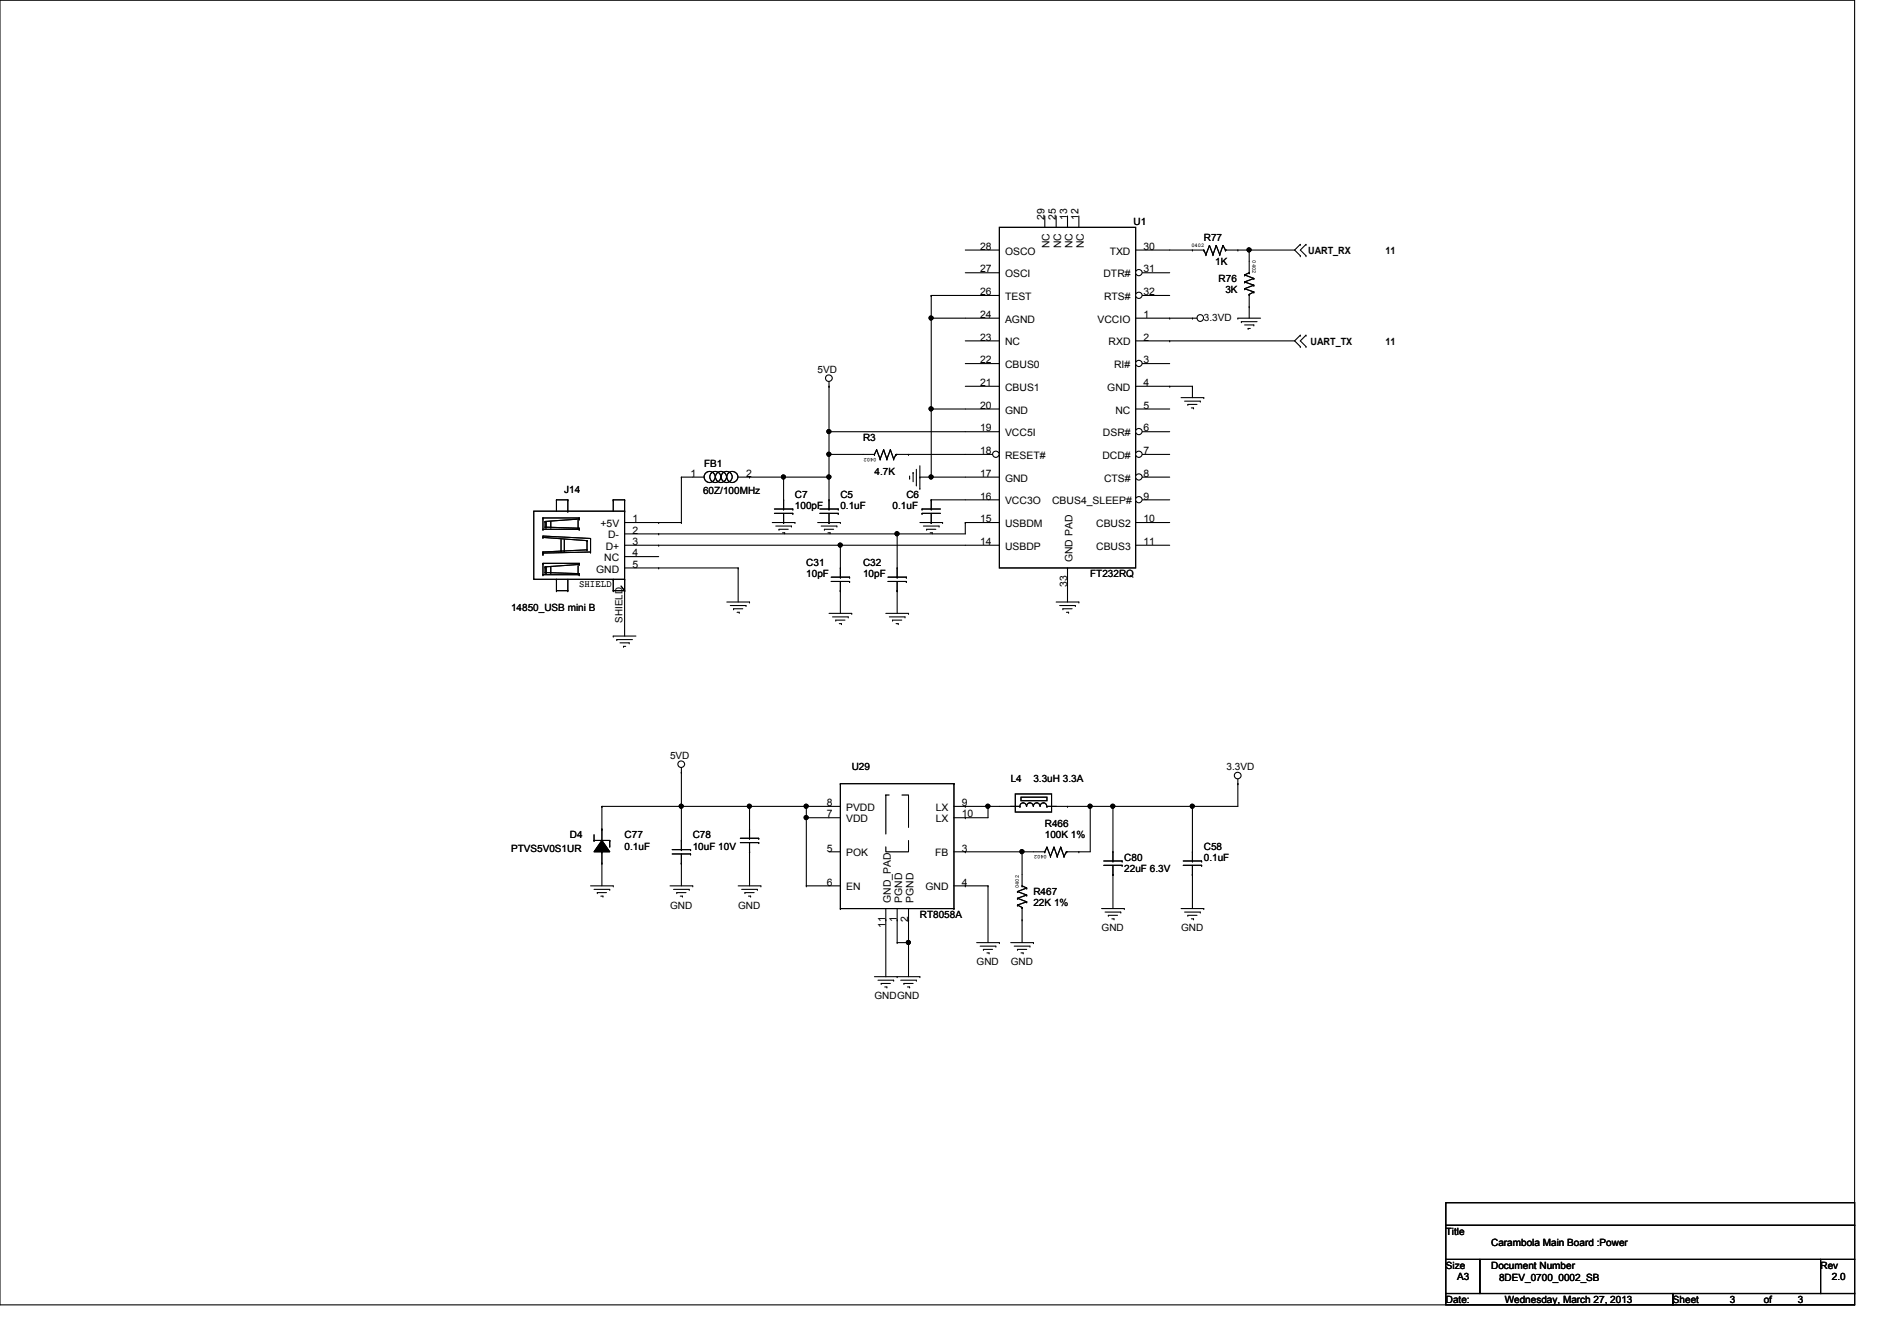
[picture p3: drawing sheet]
<svg xmlns="http://www.w3.org/2000/svg" width="297mm" height="210mm" viewBox="0 0 297 210" stroke-linecap="round" stroke-linejoin="round" font-family="sans-serif">
<g fill="none" stroke="#000" stroke-width=".17">
<path d="M0 0h290.4v204.3h-290.4zM156.5 35.6h21.3v53.3h-21.3zM177.8 39.2h10.7M186.7 39.2h.1M188.5 39.2h.1M188.5 39.2l.3 .7M188.8 39.9h.1M189.4 38.4h.1M189.4 38.4l.5 1.5M189.4 38.4l-.6 1.5M189.9 39.9h.1M190.4 38.4h.1"/>
<path d="M190.4 38.4l.6 1.5M190.4 38.4l-.5 1.5M191 39.9h.1M191.5 38.4h.1M191.5 38.4l.4 .8M191.5 38.4l-.5 1.5M191.9 39.2h.1M191.9 39.2h10.8M193.8 39.2h.1M195.6 39.2h.1M195.6 39.2v3.5M202.7 39.2l.9 .8"/>
<path d="M203.6 38.3h.1M203.6 38.3l-.9 .9M204.5 38.3h.1M204.5 38.3l-.9 .9 .9 .8M129.8 59.8v19.9M145.8 46.3h.1M145.8 49.8h.1M145.8 49.8h5.3M145.8 46.3v28.4M145.8 46.3h5.3M183.1 49.8h.1M183.1 53.4h.1"/>
<path d="M183.1 49.8h4.3M183.1 53.4h19.6M186.7 49.8h.1M193.8 49.8h.1M193.8 49.8h3.6M194.4 50.4h.1M194.4 50.4h2.4M194.9 45.2h.1M194.9 44.2h.1M194.9 43.1h.1M194.9 50.9h1.4M194.9 45.2l1.4 .5"/>
<path d="M194.9 44.2l1.4 .5M194.9 43.1l1.4 .5M195.4 51.4h.1M195.4 51.4h.3M195.6 48h.1M195.6 42.7h.1M195.6 46.1h.1M195.6 46.1v3.7M195.6 42.7l-.7 .4M196.3 50.9h.1M196.3 45.7h.1M196.3 44.7h.1"/>
<path d="M196.3 43.6h.1M196.3 45.7l-.7 .4M196.3 44.7l-1.4 .5M196.3 43.6l-1.4 .6M202.7 53.4l.9 .9M203.6 40h.1M203.6 54.3h.1M203.6 52.5h.1M203.6 52.5l-.9 .9M204.5 40h.1M204.5 52.5h.1M204.5 54.3h.1"/>
<path d="M204.5 52.5l-.9 .9 .9 .9M87.1 78.3h.1M87.1 78.3h1.8M87.1 78.3v1.8M88.9 78.3h.1M88.9 78.3v1.8M96 78.3h.1M96 78.3h1.8M96 78.3v1.8M97.8 78.3h.1M97.8 78.3v1.8M106.7 74.7h.1"/>
<path d="M106.7 74.7v7.1M106.7 74.7h1.8M117.3 74.7h.1M117.3 74.7h12.5M121.2 79.7h2.9M122.7 74.7h.1M122.7 79.7h.1M122.7 78.3h.1M122.7 74.7v5M124.1 79.7h.1M128.4 79.7h2.8M129.8 71.2h.1"/>
<path d="M129.8 74.7h.1M129.8 67.6h.1M129.8 60.5h.1M129.8 79.7h.1M129.8 78.3h.1M129.8 71.2h7.1M129.8 67.6h21.3M131.2 79.7h.1M136.9 71.2h.1M137.2 70.4h.1M137.2 70.4l.6 1.5M137.2 70.4l-.3 .8"/>
<path d="M137.8 71.9h.1M138.3 70.4h.1M138.3 70.4l.6 1.5M138.3 70.4l-.5 1.5M138.9 71.9h.1M139.4 70.4h.1M139.4 70.4l.5 1.5M139.4 70.4l-.5 1.5M139.9 71.9h.1M140.3 71.2h.1M140.3 71.2h10.8M140.3 71.2l-.4 .7"/>
<path d="M142.2 71.2h.1M142.4 74.9h.1M142.4 74.5v.4M143 74h.1M143 74v1.4M143.5 75.9h.1M143.5 73.5v2.4M144 74.7h.1M144 76.5h.1M144 74.7h7.1M144 72.9v3.6M145.8 78.3h.1"/>
<path d="M145.8 74.7h.1M145.8 64.1h.1M145.8 78.3h5.3M145.8 64.1h5.3M183.1 60.5h.1M183.1 60.5h3.6M184.9 62.3h3.6M185.5 62.8h2.4M186 63.3h.1M186 63.3h1.4M186.5 63.9h.4M186.7 60.5h.1"/>
<path d="M186.7 60.5v1.8M186.9 63.9h.1M187.9 62.8h.1M188.5 62.3h.1M83.6 80.1h14.2v10.6h-14.2zM85 82.9h.1M85 81.1h.1M85 88.2h.1M85 90h.1M85 86.6h.1M85 84.2h.1M85 86.4h.1"/>
<path d="M85 86.8h.1M85 82.9h5.7M85 81.1v1.8M85 84.2v-.3l7.5 .4M85 86.4v.4M85 88.2v1.8M85 81.1h5.7M85 88.2h5.7M85 90h5.7M85 84.2l6.9 .5M85.3 82.5h.1M85.3 81.7h.1"/>
<path d="M85.3 88.8h.1M85.3 89.7h.1M85.3 81.7v.8M85.3 88.8v.9M85.3 82.5l5.4 .2M85.3 89.7l5.4 .1M85.5 82.5h.1M85.5 89.7h.1M85.5 81.7v.8M85.5 88.8v.9M86.2 82.5h.1M86.2 89.7h.1"/>
<path d="M86.2 81.7v.8M86.2 88.8v.9M87.1 92.5h.1M87.1 90.7h.1M87.1 90.7v1.8M87.1 92.5h1.8M87.8 86.3h.1M87.8 84.5v1.8M88.3 86.3h.1M88.3 84.5v1.8M88.9 80.1h.1M88.9 92.5h.1"/>
<path d="M88.9 90.7v1.8M90.5 82.7h.1M90.5 89.8h.1M90.5 81.5v1.2M90.5 88.6v1.2M90.7 82.7h.1M90.7 82.9h.1M90.7 81.1h.1M90.7 81.3h.1M90.7 88.2h.1M90.7 88.4h.1M90.7 89.8h.1"/>
<path d="M90.7 90h.1M90.7 81.1v.2M90.7 82.7v.2M90.7 88.2v.2M90.7 89.8v.2M90.7 81.3l-5.4 .4M90.7 88.4l-5.4 .4M91.9 84.7h.1M91.9 86.1h.1M91.9 84.7v1.4M91.9 86.1l-6.9 .3M92.5 84.3h.1"/>
<path d="M92.5 86.4h.1M92.5 84.3v2.1M92.5 86.4l-7.5 .2M96 99.6h.1M96 90.7h.1M96 92.5h.1M96 99.6h3.6M96 90.7v1.8M96 92.5h1.8M97.2 91.8l.6 .7M97.8 90.7h.1M97.8 80.1h.1"/>
<path d="M97.8 92.5h.1M97.8 85.4h53.3M97.8 88.9h17.8M97.8 90.7v8.9M97.8 81.8h8.9M97.8 87.2h5.3M103.1 88.9h.1M103.1 81.8h.1M103.1 85.4h.1M103.1 83.6h.1M106.7 81.8h.1M113.8 94.3h3.5"/>
<path d="M114.3 94.8h2.5M114.9 95.3h.1M114.9 95.3h1.4M115.4 95.9h.3M115.6 88.9h.1M115.6 88.9v5.4M115.7 95.9h.1M116.8 94.8h.1M117.3 94.3h.1M120.9 81.8h3.6M121.2 80.4h2.9M121.5 82.4h2.4"/>
<path d="M122 82.9h.1M122 82.9h1.4M122.5 83.4h.4M122.7 81.8h.1M122.7 80.4v1.4M122.9 83.4h.1M123.9 82.4h.1M124.1 80.4h.1M124.5 81.8h.1M128 81.8h3.6M128.4 80.4h2.8M128.6 82.4h2.4"/>
<path d="M129.1 82.9h.1M129.1 82.9h1.4M129.6 83.4h.4M129.8 81.8h.1M129.8 80.4v1.4M129.8 96.1h3.5M130 83.4h.1M130.1 90.4h2.9M130.1 91.1h2.9M130.3 96.6h2.5M130.9 97.1h.1M130.9 97.1h1.4"/>
<path d="M131 82.4h.1M131.2 80.4h.1M131.4 97.7h.3M131.6 85.4h.1M131.6 92.5h.1M131.6 81.8h.1M131.6 90.4h.1M131.6 88.9h.1M131.6 85.4v5M131.6 91.1v5M131.7 97.7h.1M132.8 96.6h.1"/>
<path d="M133 90.4h.1M133 91.1h.1M133.3 96.1h.1M138.7 96.1h3.5M139 90.4h2.9M139 91.1h2.9M139.2 96.6h2.5M139.7 97.1h.1M139.7 97.1h1.5M140.3 97.7h.3M140.5 83.6h.1M140.5 92.5h.1"/>
<path d="M140.5 90.4h.1M140.5 88.9h.1M140.5 83.6v6.8M140.5 91.1v5M140.6 97.7h.1M141.7 96.6h.1M141.9 90.4h.1M141.9 91.1h.1M142.2 96.1h.1M144 81.8h3.6M144.6 82.4h2.4M145.1 82.9h.1"/>
<path d="M145.1 82.9h1.4M145.6 83.4h.4M146 83.4h.1M147 82.4h.1M147.6 81.8h.1M151.1 81.8h.1M151.1 81.8v1.8h-53.3M165.4 94.3h3.5M165.9 94.8h2.5M166.4 95.3h.1M166.4 95.3h1.5M167 95.9h.3"/>
<path d="M167.3 95.9h.1M168.4 94.8h.1M168.9 94.3h.1M96.6 100.2h.1M96.6 100.2h2.4M97.1 100.7h1.4M97.6 101.2h.1M97.6 101.2h.4M98.5 100.7h.1M92.5 138.7h3.5M93 139.3h2.5M93.5 139.8h.1"/>
<path d="M93.5 139.8h1.5M94.2 135.2h.1M94.2 126.3h.1M94.2 126.3v3.5M94.2 135.2v3.5M94.2 126.3h37.4M95.5 139.3h.1M96 138.7h.1M104.9 138.7h3.6M105.2 133.1h2.9M105.2 133.7h2.9M105.5 139.3h2.4"/>
<path d="M106 139.8h.1M106 139.8h1.4M106.7 120.9h.1M106.7 135.2h.1M106.7 126.3h.1M106.7 133.1h.1M106.7 131.6h.1M106.7 120.2v12.9M106.7 133.7v5M107.9 139.3h.1M108.1 133.1h.1M108.1 133.7h.1"/>
<path d="M108.5 138.7h.1M115.6 138.7h3.5M115.9 131.3h2.9M115.9 132h2.9M116.1 139.3h2.5M116.6 139.8h.1M116.6 139.8h1.5M117.3 126.3h.1M117.3 133.4h.1M117.3 131.3h.1M117.3 129.8h.1M117.3 126.3v5"/>
<path d="M117.3 132v6.7M118.6 139.3h.1M118.8 131.3h.1M118.8 132h.1M119.1 138.7h.1M126.2 128.1h.1M126.2 138.7h.1M126.2 126.3h.1M126.2 128.1h5.4M126.2 138.7h5.4M126.2 126.3v12.4M129.8 133.4h1.8"/>
<path d="M131.6 122.7h.1M131.6 122.7v19.6M131.6 122.7h17.8M149.4 122.7h.1M149.4 126.3h10.3M149.4 133.4h14.2M149.4 138.7h5.3M149.4 122.7v19.6M151.1 133.4h.1M151.1 138.7h.1M151.1 126.3h.1M151.1 128.1h.1"/>
<path d="M154.7 138.7h.1M154.7 126.3h.1M154.7 126.3v1.8h-5.3M154.7 138.7v8.9M159 124.3h5.6v2.9h-5.6zM159.3 139.6h.1M159.3 139.6l1.4 .6M159.7 126.3h.1M159.9 124.8h4v.6h-4zM160 133.4h.1M160 138.7h.1M160 133.4v5.3"/>
<path d="M160 138.7l.7 .4M160.7 126.2a.51 .51 0 0 0-.5-.5 .51 .51 0 0 0-.5 .6M160.7 139.1h.1M160.7 139.1l-1.4 .5M161.8 126.2a.51 .51 0 0 0-.6-.5 .51 .51 0 0 0-.5 .6M162.8 126.2a.51 .51 0 0 0-.5-.5 .51 .51 0 0 0-.5 .6M163.6 133.4h.1M163.9 126.2a.51 .51 0 0 0-.6-.5 .51 .51 0 0 0-.4 .6M163.9 126.3h.1M163.9 132.7h.1M163.9 132.7l.6 1.4M163.9 132.7l-.3 .7"/>
<path d="M164.5 134.1h.1M165 132.7h.1M165 132.7l.5 1.4M165 132.7l-.5 1.4M165.5 134.1h.1M166.1 132.7h.1M166.1 132.7l.5 1.4M166.1 132.7l-.6 1.4M166.6 134.1h.1M167 133.4h.1M167 133.4l-.4 .7M167.1 126.3h.1"/>
<path d="M168.9 133.4h.1M170.7 126.3h.1M170.7 126.3v7.1h-3.7M172.8 134.8h2.9M172.8 135.5h2.9M174.2 126.3h.1M174.2 136.9h.1M174.2 134.8h.1M174.2 133.4h.1M174.2 126.3v8.5M174.2 135.5v6.8M175.7 134.8h.1"/>
<path d="M175.7 135.5h.1M185.3 134.8h2.8M185.3 135.5h2.8M186.7 136.9h.1M186.7 126.3h.1M186.7 134.8h.1M186.7 133.4h.1M186.7 126.3v8.5M186.7 135.5v6.8M188.1 134.8h.1M188.1 135.5h.1M193.8 122.7h.1"/>
<path d="M193.8 122v4.3h-29.9M94.1 140.3h.3M94.4 140.3h.1M106.5 140.3h.3M106.8 140.3h.1M117.2 140.3h.3M117.5 140.3h.1M131.6 142.3h.1M131.6 142.3h17.8M136.9 153h7.1M137.5 153.5h2.4M138 154h.1"/>
<path d="M138 154h1.4M138.5 154.6h.4M138.7 144.1h.1M138.7 142.3v10.7M138.9 154.6h.1M139.9 153.5h.1M140.5 144.1h.1M140.5 147.6h.1M140.5 153h.1M140.5 142.3v5.3M140.5 147.6h1.7M141 153.5h2.5"/>
<path d="M141.5 154h.1M141.5 154h1.5M142.1 154.6h.3M142.2 144.1h.1M142.2 147.6h.1M142.2 142.3v10.7M142.4 154.6h.1M143.5 153.5h.1M144 153h.1M149.4 142.3h.1M152.9 147.6h3.6M153.5 148.2h2.4"/>
<path d="M154 148.7h.1M154 148.7h1.4M154.5 149.2h.4M154.9 149.2h.1M155.9 148.2h.1M156.5 147.6h.1M158.2 147.6h3.6M158.8 148.2h2.4M159.3 148.7h.1M159.3 141.7h.1M159.3 140.7h.1M159.3 148.7h1.4"/>
<path d="M159.3 141.7l.7 .4M159.3 140.7l1.4 .5M159.9 149.2h.3M160 144.1h.1M160 142.1h.1M160 142.1v5.5M160.2 149.2h.1M160.7 141.2h.1M160.7 140.2h.1M160.7 141.2l-1.4 .5M160.7 140.2l-1.4 .5M161.2 148.2h.1"/>
<path d="M161.8 147.6h.1M172.5 142.3h3.5M173 142.8h2.5M173.5 143.3h.1M173.5 143.3h1.5M174.1 143.9h.3M174.4 143.9h.1M175.5 142.8h.1M176 142.3h.1M184.9 142.3h3.6M185.5 142.8h2.4M186 143.3h.1"/>
<path d="M186 143.3h1.4M186.5 143.9h.4M186.9 143.9h.1M187.9 142.8h.1M188.5 142.3h.1M226.4 188.3h64v3.6h-64zM226.4 191.9h64v5.3h-64zM226.4 197.2h5.3v5.4h-5.3zM231.7 197.2h53.3v5.4h-53.3zM285 197.2h5.4v5.4h-5.4zM226.4 202.6h35.5v1.7h-35.5zM261.9 202.6h28.5v1.7h-28.5z"/>
<circle cx="195.6" cy="39.1" r=".32"/>
<circle cx="129.8" cy="59.2" r=".52"/>
<circle cx="145.8" cy="49.8" r=".32"/>
<circle cx="187.9" cy="49.8" r=".52"/>
<circle cx="122.7" cy="74.7" r=".32"/>
<circle cx="129.8" cy="71.1" r=".32"/>
<circle cx="129.8" cy="74.7" r=".32"/>
<circle cx="129.8" cy="67.6" r=".32"/>
<circle cx="145.8" cy="64" r=".32"/>
<circle cx="145.8" cy="74.7" r=".32"/>
<circle cx="131.5" cy="85.4" r=".32"/>
<circle cx="140.4" cy="83.6" r=".32"/>
<circle cx="106.7" cy="119.7" r=".52"/>
<circle cx="106.7" cy="126.3" r=".32"/>
<circle cx="117.3" cy="126.3" r=".32"/>
<circle cx="126.2" cy="126.3" r=".32"/>
<circle cx="126.2" cy="128" r=".32"/>
<circle cx="154.7" cy="126.3" r=".32"/>
<circle cx="160" cy="133.4" r=".32"/>
<circle cx="170.7" cy="126.3" r=".32"/>
<circle cx="174.2" cy="126.3" r=".32"/>
<circle cx="186.7" cy="126.3" r=".32"/>
<circle cx="193.8" cy="121.4" r=".52"/>
<circle cx="142.2" cy="147.6" r=".32"/>
</g>
<g fill="#000">
<circle cx="195.6" cy="39.1" r=".32"/>
<circle cx="145.8" cy="49.8" r=".32"/>
<circle cx="122.7" cy="74.7" r=".32"/>
<circle cx="129.8" cy="71.1" r=".32"/>
<circle cx="129.8" cy="74.7" r=".32"/>
<circle cx="129.8" cy="67.6" r=".32"/>
<circle cx="145.8" cy="64" r=".32"/>
<circle cx="145.8" cy="74.7" r=".32"/>
<circle cx="131.5" cy="85.4" r=".32"/>
<circle cx="140.4" cy="83.6" r=".32"/>
<circle cx="106.7" cy="126.3" r=".32"/>
<circle cx="117.3" cy="126.3" r=".32"/>
<circle cx="126.2" cy="126.3" r=".32"/>
<circle cx="126.2" cy="128" r=".32"/>
<circle cx="154.7" cy="126.3" r=".32"/>
<circle cx="160" cy="133.4" r=".32"/>
<circle cx="170.7" cy="126.3" r=".32"/>
<circle cx="174.2" cy="126.3" r=".32"/>
<circle cx="186.7" cy="126.3" r=".32"/>
<circle cx="142.2" cy="147.6" r=".32"/>
</g>
<path d="M138.7 124.5h3.5v8.9h-3.5z" fill="none" stroke="#fff" stroke-width=".16" stroke-dasharray="6.1 2"/>
<path d="M138.7 124.5h3.5v8.9h-3.5z" fill="none" stroke="#000" stroke-width=".16" stroke-dasharray="6.1 2"/>
<circle cx="178.3" cy="42.7" r=".5" fill="#fff"/>
<g fill="none" stroke="#000" stroke-width=".17">
<path d="M178.9 42.7h4.2"/>
<circle cx="178.3" cy="42.7" r=".5"/>
</g>
<circle cx="178.3" cy="46.2" r=".5" fill="#fff"/>
<g fill="none" stroke="#000" stroke-width=".17">
<path d="M177.8 49.8h5.3M177.8 53.4h5.3M178.9 46.3h4.2"/>
<circle cx="178.3" cy="46.2" r=".5"/>
</g>
<circle cx="178.3" cy="56.9" r=".5" fill="#fff"/>
<g fill="none" stroke="#000" stroke-width=".17">
<path d="M178.9 56.9h4.2M177.8 60.5h5.3M177.8 64.1h5.3"/>
<circle cx="178.3" cy="56.9" r=".5"/>
</g>
<circle cx="178.3" cy="67.6" r=".5" fill="#fff"/>
<g fill="none" stroke="#000" stroke-width=".17">
<path d="M178.9 67.6h4.2"/>
<circle cx="178.3" cy="67.6" r=".5"/>
</g>
<circle cx="178.3" cy="71.1" r=".5" fill="#fff"/>
<g fill="none" stroke="#000" stroke-width=".17">
<path d="M178.9 71.2h4.2"/>
<circle cx="178.3" cy="71.1" r=".5"/>
</g>
<circle cx="178.3" cy="74.7" r=".5" fill="#fff"/>
<g fill="none" stroke="#000" stroke-width=".17">
<path d="M178.9 74.7h4.2"/>
<circle cx="178.3" cy="74.7" r=".5"/>
</g>
<circle cx="178.3" cy="78.2" r=".5" fill="#fff"/>
<g fill="none" stroke="#000" stroke-width=".17">
<path d="M151.1 39.2h5.4M151.1 42.7h5.4M151.1 46.3h5.4M151.1 49.8h5.4M151.1 53.4h5.4M151.1 56.9h5.4M151.1 60.5h5.4M151.1 64.1h5.4M151.1 67.6h5.4M178.9 78.3h4.2M177.8 81.8h5.3M177.8 85.4h5.3"/>
<circle cx="178.3" cy="78.2" r=".5"/>
</g>
<circle cx="155.9" cy="71.1" r=".5" fill="#fff"/>
<g fill="none" stroke="#000" stroke-width=".17">
<path d="M163.6 33.8v1.8M165.4 33.8v1.8M167.1 33.8v1.8M168.9 33.8v1.8M108.5 74.7h1.7M115.6 74.7h1.7M144.4 79.7h.1M144.4 79.7h2.8M145.8 79.7h.1M145.8 78.3h.1M145.8 78.3v1.4M151.1 71.2h4.3"/>
<path d="M151.1 74.7h5.4M151.1 78.3h5.4M144.4 80.4h.1M144.4 80.4h2.8M145.8 81.8h.1M145.8 80.4v1.4M151.1 81.8h5.4M151.1 85.4h5.4M167.1 88.9v5.4M93 131.6h.1M93 130.7v.9M93 131.6h2.5"/>
<path d="M94.2 131.6l1.3 1.8h-2.5zM94.2 133.4h.1M94.2 129.8h.1M94.2 135.2h.1M94.2 129.8v1.8M94.2 133.4v1.8M95.5 131.6h.1M95.5 132.5h.1M95.5 131.6v.9"/>
<circle cx="195.6" cy="39.1" r=".32"/>
<circle cx="145.8" cy="49.8" r=".32"/>
<circle cx="111.1" cy="74.7" r=".87"/>
<circle cx="112" cy="74.7" r=".87"/>
<circle cx="112.9" cy="74.7" r=".87"/>
<circle cx="113.8" cy="74.7" r=".87"/>
<circle cx="114.7" cy="74.7" r=".87"/>
<circle cx="122.7" cy="74.7" r=".32"/>
<circle cx="129.8" cy="71.1" r=".32"/>
<circle cx="129.8" cy="74.7" r=".32"/>
<circle cx="129.8" cy="67.6" r=".32"/>
<circle cx="145.8" cy="64" r=".32"/>
<circle cx="145.8" cy="74.7" r=".32"/>
<circle cx="155.9" cy="71.1" r=".5"/>
<circle cx="131.5" cy="85.4" r=".32"/>
<circle cx="140.4" cy="83.6" r=".32"/>
<circle cx="106.7" cy="126.3" r=".32"/>
<circle cx="117.3" cy="126.3" r=".32"/>
<circle cx="126.2" cy="126.3" r=".32"/>
<circle cx="126.2" cy="128" r=".32"/>
<circle cx="154.7" cy="126.3" r=".32"/>
<circle cx="160" cy="133.4" r=".32"/>
<circle cx="170.7" cy="126.3" r=".32"/>
<circle cx="174.2" cy="126.3" r=".32"/>
<circle cx="186.7" cy="126.3" r=".32"/>
<circle cx="142.2" cy="147.6" r=".32"/>
</g>
<g fill="#000">
<path d="M94.2 131.6l1.3 1.8h-2.5z" fill-rule="evenodd"/>
<path d="M94.2 131.6l1.3 1.8h-2.5z" fill-rule="evenodd"/>
<circle cx="195.6" cy="39.1" r=".32"/>
<circle cx="145.8" cy="49.8" r=".32"/>
<circle cx="122.7" cy="74.7" r=".32"/>
<circle cx="129.8" cy="71.1" r=".32"/>
<circle cx="129.8" cy="74.7" r=".32"/>
<circle cx="129.8" cy="67.6" r=".32"/>
<circle cx="145.8" cy="64" r=".32"/>
<circle cx="145.8" cy="74.7" r=".32"/>
<circle cx="131.5" cy="85.4" r=".32"/>
<circle cx="140.4" cy="83.6" r=".32"/>
<circle cx="106.7" cy="126.3" r=".32"/>
<circle cx="117.3" cy="126.3" r=".32"/>
<circle cx="126.2" cy="126.3" r=".32"/>
<circle cx="126.2" cy="128" r=".32"/>
<circle cx="154.7" cy="126.3" r=".32"/>
<circle cx="160" cy="133.4" r=".32"/>
<circle cx="170.7" cy="126.3" r=".32"/>
<circle cx="174.2" cy="126.3" r=".32"/>
<circle cx="186.7" cy="126.3" r=".32"/>
<circle cx="142.2" cy="147.6" r=".32"/>
</g>
<g font-size="1.6">
<text x="163.5" y="34.4" transform="rotate(-90 163.5 34.4)">29</text>
<text x="165.3" y="34.4" transform="rotate(-90 165.3 34.4)">25</text>
<text x="167.1" y="34.4" transform="rotate(-90 167.1 34.4)">13</text>
<text x="168.9" y="34.4" transform="rotate(-90 168.9 34.4)">12</text>
<text x="177.5" y="35.3">U1</text>
<text x="153.5" y="39.1">28</text>
<text x="157.4" y="39.9">OSCO</text>
<text x="164.3" y="38.9" transform="rotate(-90 164.3 38.9)">NC</text>
<text x="166.1" y="38.9" transform="rotate(-90 166.1 38.9)">NC</text>
<text x="167.9" y="38.9" transform="rotate(-90 167.9 38.9)">NC</text>
<text x="169.7" y="38.9" transform="rotate(-90 169.7 38.9)">NC</text>
<text x="173.7" y="39.9">TXD</text>
<text x="179" y="39.1">30</text>
<text x="188.5" y="37.8">R77</text>
<text x="190.2" y="41.5">1K</text>
<text x="204.8" y="39.8">UART_RX</text>
<text x="216.9" y="39.8">11</text>
<text x="153.5" y="42.7">27</text>
<text x="153.5" y="46.2">26</text>
<text x="157.4" y="43.4">OSCI</text>
<text x="157.4" y="47">TEST</text>
<text x="172.8" y="43.4">DTR#</text>
<text x="172.8" y="47">RTS#</text>
<text x="179" y="42.7">31</text>
<text x="179" y="46.2">32</text>
<text x="190.8" y="44.2">R76</text>
<text x="191.9" y="45.9">3K</text>
<text x="153.5" y="49.8">24</text>
<text x="153.5" y="53.3">23</text>
<text x="157.4" y="50.5">AGND</text>
<text x="171.8" y="50.5">VCCIO</text>
<text x="179" y="49.8">1</text>
<text x="179" y="53.3">2</text>
<text x="188.5" y="50.2">3.3VD</text>
<text x="205.2" y="54">UART_TX</text>
<text x="216.9" y="54">11</text>
<text x="128" y="58.4">5VD</text>
<text x="153.5" y="56.9">22</text>
<text x="157.4" y="54.1">NC</text>
<text x="157.4" y="57.7">CBUS0</text>
<text x="173.6" y="54.1">RXD</text>
<text x="174.4" y="57.7">RI#</text>
<text x="179" y="56.9">3</text>
<text x="153.5" y="60.5">21</text>
<text x="153.5" y="64">20</text>
<text x="157.4" y="61.2">CBUS1</text>
<text x="157.4" y="64.8">GND</text>
<text x="173.4" y="61.2">GND</text>
<text x="174.6" y="64.8">NC</text>
<text x="179" y="60.5">4</text>
<text x="179" y="64">5</text>
<text x="135.1" y="69">R3</text>
<text x="153.5" y="67.6">19</text>
<text x="153.5" y="71.1">18</text>
<text x="157.4" y="68.3">VCC5I</text>
<text x="157.4" y="71.9">RESET#</text>
<text x="172.6" y="71.9">DCD#</text>
<text x="172.7" y="68.3">DSR#</text>
<text x="179" y="71.1">7</text>
<text x="179" y="67.6">6</text>
<text x="88.3" y="77.2">J14</text>
<text x="108.1" y="74.7">1</text>
<text x="110.1" y="77.4">60Z/100MHz</text>
<text x="110.2" y="73.2">FB1</text>
<text x="116.8" y="74.7">2</text>
<text x="124.5" y="77.9">C7</text>
<text x="131.6" y="77.9">C5</text>
<text x="136.9" y="74.4">4.7K</text>
<text x="141.9" y="77.9">C6</text>
<text x="153.5" y="74.7">17</text>
<text x="157.4" y="75.4">GND</text>
<text x="172.8" y="75.4">CTS#</text>
<text x="179" y="74.7">8</text>
<text x="94" y="82.5">+5V</text>
<text x="99" y="81.8">1</text>
<text x="99" y="83.6">2</text>
<text x="124.5" y="79.7">100pF</text>
<text x="131.6" y="79.7">0.1uF</text>
<text x="139.7" y="79.7">0.1uF</text>
<text x="153.5" y="78.2">16</text>
<text x="153.5" y="81.8">15</text>
<text x="157.4" y="79">VCC3O</text>
<text x="157.4" y="82.5">USBDM</text>
<text x="164.7" y="79">CBUS4_SLEEP#</text>
<text x="171.6" y="82.5">CBUS2</text>
<text x="179" y="78.2">9</text>
<text x="179" y="81.8">10</text>
<text x="93.3" y="89.7">GND</text>
<text x="94.6" y="87.9">NC</text>
<text x="94.8" y="86.1">D+</text>
<text x="95.2" y="84.3">D-</text>
<text x="99" y="88.9">5</text>
<text x="99" y="85.3">3</text>
<text x="99" y="87.1">4</text>
<text x="126.2" y="88.6">C31</text>
<text x="135.1" y="88.6">C32</text>
<text x="153.5" y="85.3">14</text>
<text x="157.4" y="86.1">USBDP</text>
<text x="167.9" y="88.1" transform="rotate(-90 167.9 88.1)">GND PAD</text>
<text x="171.6" y="86.1">CBUS3</text>
<text x="179" y="85.3">11</text>
<text x="80" y="95.7">14850_USB mini B</text>
<text x="90.7" y="91.9">SHIELD</text>
<text x="126.2" y="90.4">10pF</text>
<text x="135.1" y="90.4">10pF</text>
<text x="167.1" y="91.9" transform="rotate(-90 167.1 91.9)">33</text>
<text x="170.7" y="90.4">FT232RQ</text>
<text x="97.5" y="97.5" transform="rotate(-90 97.5 97.5)">SHIELD</text>
<text x="104.9" y="118.8">5VD</text>
<text x="133.3" y="120.6">U29</text>
<text x="158.2" y="122.4">L4</text>
<text x="161.8" y="122.4">3.3uH 3.3A</text>
<text x="192" y="120.6">3.3VD</text>
<text x="89.2" y="131.3">D4</text>
<text x="97.8" y="131.3">C77</text>
<text x="108.5" y="131.3">C78</text>
<text x="129.5" y="126.2">8</text>
<text x="129.5" y="128">7</text>
<text x="132.5" y="127">PVDD</text>
<text x="132.5" y="128.8">VDD</text>
<text x="146.5" y="127">LX</text>
<text x="146.5" y="128.8">LX</text>
<text x="150.6" y="126.2">9</text>
<text x="150.6" y="128">10</text>
<text x="163.6" y="129.5">R466</text>
<text x="163.6" y="131.3">100K 1%</text>
<text x="80" y="133.4">PTVS5V0S1UR</text>
<text x="97.8" y="133.1">0.1uF</text>
<text x="108.5" y="133.1">10uF 10V</text>
<text x="129.5" y="133.3">5</text>
<text x="132.5" y="134.1">POK</text>
<text x="146.4" y="134.1">FB</text>
<text x="150.6" y="133.3">3</text>
<text x="176" y="134.8">C80</text>
<text x="176" y="136.6">22uF 6.3V</text>
<text x="188.5" y="133.1">C58</text>
<text x="188.5" y="134.8">0.1uF</text>
<text x="104.9" y="142.3">GND</text>
<text x="115.6" y="142.3">GND</text>
<text x="129.5" y="138.7">6</text>
<text x="132.5" y="139.4">EN</text>
<text x="139.4" y="141.4" transform="rotate(-90 139.4 141.4)">GND_PAD</text>
<text x="141.2" y="141.4" transform="rotate(-90 141.2 141.4)">PGND</text>
<text x="143" y="141.4" transform="rotate(-90 143 141.4)">PGND</text>
<text x="144" y="143.7">RT8058A</text>
<text x="144.9" y="139.4">GND</text>
<text x="150.6" y="138.7">4</text>
<text x="161.8" y="140.2">R467</text>
<text x="161.8" y="141.9">22K 1%</text>
<text x="138.6" y="145.3" transform="rotate(-90 138.6 145.3)">11</text>
<text x="140.4" y="144.4" transform="rotate(-90 140.4 144.4)">1</text>
<text x="142.2" y="144.4" transform="rotate(-90 142.2 144.4)">2</text>
<text x="172.5" y="145.8">GND</text>
<text x="184.9" y="145.8">GND</text>
<text x="152.9" y="151.2">GND</text>
<text x="158.2" y="151.2">GND</text>
<text x="136.9" y="156.5">GNDGND</text>
<text x="226.4" y="193.3">Title</text>
<text x="233.5" y="195.1">Carambola Main Board :Power</text>
<text x="226.4" y="198.7">Size</text>
<text x="228.1" y="200.4">A3</text>
<text x="233.5" y="198.7">Document Number</text>
<text x="234.7" y="200.6">8DEV_0700_0002_SB</text>
<text x="285" y="198.7">Rev</text>
<text x="286.8" y="200.4">2.0</text>
<text x="226.4" y="204">Date:</text>
<text x="235.6" y="204">Wednesday, March 27, 2013</text>
<text x="261.9" y="204">Sheet</text>
<text x="270.8" y="204">3</text>
<text x="276.1" y="204">of</text>
<text x="281.5" y="204">3</text>
</g>
<g font-size=".8">
<text x="186.5" y="38.7">0402</text>
<text x="196.1" y="40.8" transform="rotate(90 196.1 40.8)">0402</text>
<text x="137.2" y="71.7" transform="rotate(180 137.2 71.7)">0402</text>
<text x="163.9" y="133.9" transform="rotate(180 163.9 133.9)">0402</text>
<text x="159.5" y="139.1" transform="rotate(-90 159.5 139.1)">0402</text>
</g>
</svg>
